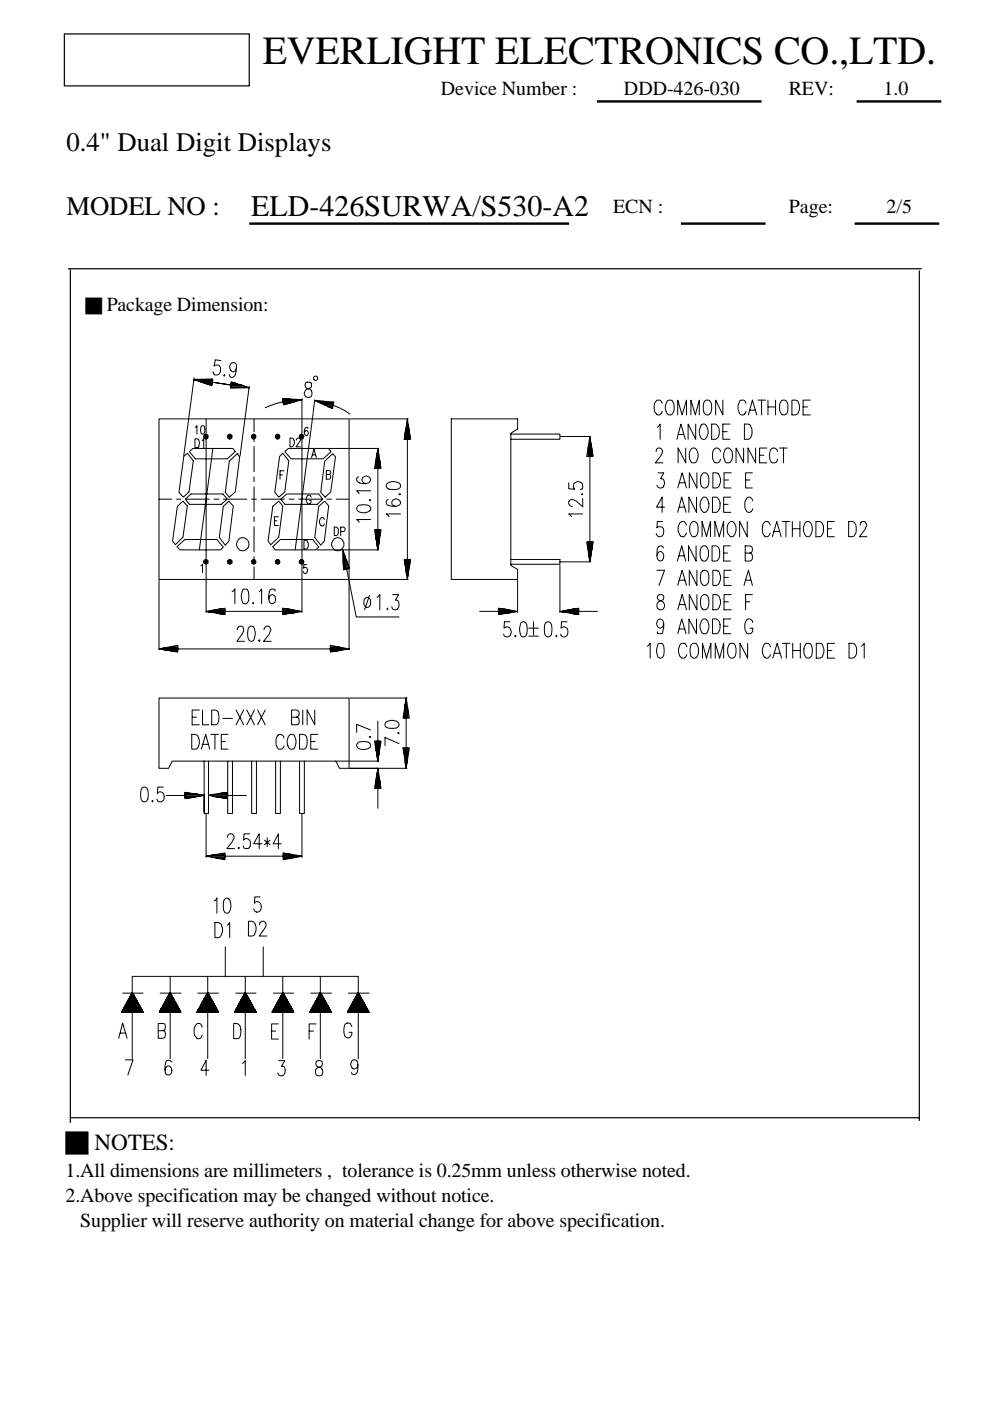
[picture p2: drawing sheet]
<svg xmlns="http://www.w3.org/2000/svg" width="210mm" height="297mm" viewBox="0 0 210 297" stroke-linecap="round" stroke-linejoin="round" font-family="sans-serif">
<path d="M13.6 7.2h39.2v11h-39.2zM14.5 57h180.8M14.9 57.2v180.8M194.9 57.4v180.2M14.9 237h180" fill="none" stroke="#000" stroke-width=".25"/>
<path d="M126.6 21.5h34.9M181.6 21.5h18M52.8 47.4h67.9M144.4 47.4h17.9M181.2 47.4h18" fill="none" stroke="#000" stroke-width=".51"/>
<path d="M18.3 69h172.4v166.4h-172.4z" fill="#fff"/>
<path d="M18.5 69.2h171.9v165.9h-171.9z" fill="#fff" stroke="#fff" stroke-width=".21"/>
<g fill="none" stroke="#000" stroke-width=".21">
<path d="M46.8 76.5l-1.2-.2-.2 1.3a.79 .79 0 0 1 1.4 .4v.7a.81 .81 0 0 1-.8 .8 .81 .81 0 0 1-.9-.7M47.4 79.6l.2-.2 .1 .3-.2 .1zM50.1 78l-.1 .5-.6 .3a1 1 0 0 1-.7-1.1 1 1 0 0 1 .9-.8l.4 .1a3.2 3.2 0 0 1-.5 2.9l-.5 .1-.4-.6M33.7 88.8h40.3v34.1h-40.3zM39 96.8l.7-.7 1.3 1.6-.9 6.6-1.2 1.1-1-1zM40.1 95.8l.8-.7h8.5l.5 .7-1.7 1.5h-6.8zM41.1 80.4l4-.1-.2 1.5zM41.2 80.1l-2.2 16.5M41.3 93h.5a1.19 1.19 0 0 1 0 1.9h-.5zM41.4 90.6l.4-.3v1.7M42.7 90.3h.3a1.05 1.05 0 0 1 .4 1.4l-.1 .2-.4 .1a1.05 1.05 0 0 1-.3-1.4zM42.9 93.4l.3-.4v1.9"/>
<path d="M43.4 92.2l.2 .3-.4-.1M43.4 92.1l.6 .9M43.7 88.8v34.1M43.9 92.1l-.2 1-.1-.6-.4 .3M44 92.2l-.3 .3 .4-.1M44.1 92.5h-.4l-.1-.5v.5h-.4v.1l.4-.1-.2 .5M44.1 92.8l-.5-.3-.2 .5M44.1 92.6l-.4-.1 .2 .5M44.9 81l4 .6v.3h3l.5 .2h-3.5M45.1 80.5h-4l.5 .2h3.5v.2h-2.9l.5 .1h2.4l-.1 .2h-1.8l.6 .2h1.2v.1h-.7M45.1 95.1l-2.8 21.5M45.6 81.1l3.9 .6"/>
<path d="M48.3 92.6l.4-.1-.3 .5M48.3 92.8l.4-.3-.2 .5M48.4 92.2l.3 .3h-.4M48.5 92.1l.2 .4-.4-.1M48.6 92l.1 .5 .1-.5M48.6 93.1l.1-.6 .1 .6M48.6 97.8l1.7-1.6 .5 .7-.9 7.4-1.3 1.1-.8-1zM49 92.1l-.3 .4 .5-.1M49 81.2l1.3 .2h-1.3v.1h1.9l.5 .2h-2.5M49 92.2l-.3 .3h.5M49 80.9l3.8 1.3-3.9 .1zM49.2 92.8l-.5-.3 .3 .5"/>
<path d="M49.2 92.6l-.5-.1 .3 .5M52.8 81.9l-1.9 14.8M53.4 92.5h.4l-.4 .1M53.4 92.8l.4-.3-.4 .5M53.4 92.2l.4 .3M53.6 93l.2-.5 .1 .6M53.6 92.1l.2 .4M53.7 92l.1 .5 .2-.4M53.8 92.5l-.1 .6M53.8 92.5l.2 .5M53.9 92l-.1 .5-.4-.1M53.9 88.8v2.7"/>
<path d="M53.9 92.5v1.1M53.9 94.7v5.3M54.1 92.2l-.3 .3 .4-.1M54.2 92.8l-.4-.3 .3 .5M54.3 92.5h-.5l.5 .1M58.3 92.5h.6l-.6 .1M58.4 92.8l.5-.3-.4 .5M58.5 92.2l.4 .3-.5-.1M58.8 93.1l.1-.6v.6M58.8 92l.1 .5 .2-.4M58.9 92v.5l-.3-.4M59.2 93l-.3-.5 .2 .5"/>
<path d="M59.2 92.2l-.3 .3 .4-.1M59.3 92.8l-.4-.3-.3 .5M59.3 96.8l.7-.7 1.2 1.6-.8 6.6-1.3 1.1-.8-1zM59.4 92.5h-.5l.5 .1M60 85.2l-2.6 .7-1.2 .5M60.2 99.8h-.8v1.8M60.4 95.8l.7-.7h8.5l.6 .7-1.7 1.5h-6.8zM61.5 92.9h.4a.99 .99 0 0 1 .5 1.1 .99 .99 0 0 1-.9 .7zM61.5 84.6h-1.5v.2h4l-3.9 1.1-.1-1.4 4 .3M62.8 93.3l.3-.4h.3a.54 .54 0 0 1 0 .9l-.6 .9h.9M63.3 84.9h-3.3v.2h2.8l-.6 .2h-2.2v.1h1.6l-1.6 .2M63.4 92.6l.5-.1-.4 .3"/>
<path d="M63.6 93l.3-.5-.2 .5M63.6 92.2l.3 .3h-.5M63.7 92.1l.2 .4-.4-.1M63.9 93.1v-.6l.1 .6M63.9 92v.5l.1-.5M64 84.5v3M64 87.6v35.3M64.2 92.1l-.3 .4 .5-.1M64.3 92.2l-.4 .3h.5M64.4 92.8l-.5-.3 .3 .5M64.4 92.6l-.5-.1 .4 .5M64.6 91.5l.2-.1a.48 .48 0 0 1 .6 .4 .48 .48 0 0 1-.6 .5l-.3-.5z"/>
<path d="M64.8 81.2a.92 .92 0 0 0 0 1 .92 .92 0 0 0 1 .3 .92 .92 0 0 1 .3 1.3 .92 .92 0 0 1-1.3 .3 .96 .96 0 0 1 .5-1.6l.4-.2a.72 .72 0 0 0-.1-1.3zM65.3 90.8v-.1l-.3-.1a.99 .99 0 0 0-.5 1.2M66.1 97l.5-1.8 .5 1.8M66.2 96.4h.7M66.4 87.6l-3.8 29M66.5 80l.2-.2h.5l.1 .6-.4 .3-.2-.1-.2-.2zM66.7 84.9l4.1 .4-.3 1.3zM66.7 84.8l-.3 2.7M68.7 85.1h-1.6l.4 .2h3.3M68.8 97.8l1.7-1.6 .6 .7-1 7.4-1.2 1.1-.9-1zM69.2 99.7h.6l.2 .2 .1 .3-.3 .4 .3 .3a.52 .52 0 0 1-.3 .7h-.6zM69.8 95.1h10.5"/>
<path d="M70.6 85.9l2.5 1.1 1.1 .8M70.7 85.4h-2.9l.5 .2h2.4l-.1 .2h-2l.4 .1h1.6l-.1 .3h-1.1l.4 .2h.7v.1h-.3M74.2 88.8h12.3M80.1 95.1l.7 4.2h-1.4zM80.1 95.1v4.2h-.2v-3.2l-.1 1.1v2.1h-.2v-1.1M80.1 99.3v17.3l-.2-1v-3.2h-.1v2.1l-.2-2.1M80.3 96.1v3.2h.1v-2.1l.2 2.1M86.2 89.8v3.3h-.2v-2.3l-.1 2.3M86.4 88.8l.7 4.3h-1.4zM86.4 89v4.1h.1v-3.1l.2 1.1v2h.2v-1M86.4 93.1v25.5h-.2v3.2l-.2-1v-2.2h-.1v1.1M95.7 88.8h14v2.1l-1.4 1v28l1.4 .8v2.2h-14z"/>
<path d="M108.3 92h10.4v1.1h-10.4M118.9 92.5h6.3M125 93.2v3.6h-.2v-2.6l-.2 2.6M125.1 92.5l.6 4.3h-1.3zM125.1 96.8l.1 18.1h-.2v3.5l-.2-1v-2.5h-.2v1.4M125.2 93v3.8h.1v-2.7l.2 2.7h.2v-.6M139.1 95.8a.63 .63 0 0 1 .4-.8 .74 .74 0 0 1 .9 .3 .74 .74 0 0 1-.1 .9l-1.3 1.9h1.6M139.4 90.6l.6-.7v3.2M140.4 85.5l-.5-.7a.99 .99 0 0 0-1.2 1.2 1.85 1.85 0 0 0 .7 2h.5l.4-.5 .1-.3M141.6 84.9a.85 .85 0 0 1 1.2 .6 2.06 2.06 0 0 1-.5 2.5 .88 .88 0 0 1-1.1-.8 2.13 2.13 0 0 1 .4-2.3zM143.5 93.1l.9-3.2 .9 3.2M143.7 88v-3.2l.9 3.2 1-3.2v3.2"/>
<path d="M143.8 92.1h1.2M145.4 95v3.1l-1.6-3.1v3.1M146.5 88v-3.2l.9 3.2 .9-3.2v3.2M146.6 95.2l.2-.2a1.14 1.14 0 0 1 1.2 1.2v.7a1.14 1.14 0 0 1-1.2 1.2 1.99 1.99 0 0 1-.6-2.3zM147.5 89.9v3.2l-1.6-3.2v3.2M148.7 90.1l.2-.2a.87 .87 0 0 1 1.1 .9 1.97 1.97 0 0 1-.5 2.3h-.6a2.26 2.26 0 0 1-.2-3zM149.5 84.9a.85 .85 0 0 1 1.3 .6 2.06 2.06 0 0 1-.6 2.5 1.01 1.01 0 0 1-1.1-1.2 2.18 2.18 0 0 1 .4-1.9zM150.9 89.9h.8a2.03 2.03 0 0 1 0 3.2h-.8zM152.8 95.8a.8 .8 0 0 0-.9-.8 .8 .8 0 0 0-.8 .8 2.72 2.72 0 0 0 .4 2.2 .84 .84 0 0 0 1.3-.6M153.3 84.8v3.2l-1.6-3.2v3.2M153.3 91.5h.9M153.9 95.2l.2-.2a1.14 1.14 0 0 1 1.2 1.2 1.85 1.85 0 0 1-.7 1.9h-.5a1.77 1.77 0 0 1-.7-1.9z"/>
<path d="M154.8 89.9h-1.5v3.2h1.5M157.7 95v3.1l-1.6-3.1v3.1M157.8 89.9h.9a2.04 2.04 0 0 1 .7 2.5l-.4 .6-.3 .1h-.9zM158.2 85.5l-.4-.6-.6-.1a1.79 1.79 0 0 0-.6 2.4l.3 .6 .3 .2a.88 .88 0 0 0 1-.8M158.7 88l.8-3.2 1 3.2M159 87h1.1M160.2 95v3.1l-1.6-3.1v3.1M160.7 84.8h1.6M161.1 96.5h.9M161.5 84.8v3.2M162.6 95h-1.5v3.1h1.5M162.8 84.8v3.2"/>
<path d="M162.8 86.3h1.6M164.4 84.8v3.2M164.9 95.8a.8 .8 0 0 0-.8-.8 .8 .8 0 0 0-.8 .8l-.1 .4a1.85 1.85 0 0 0 .6 1.9 .76 .76 0 0 0 1.1-.7M165.3 95h1.6M165.7 84.9a.94 .94 0 0 1 1.1 .1 .94 .94 0 0 1 .3 1 1.85 1.85 0 0 1-.7 2 1.01 1.01 0 0 1-1.1-1.2 2.18 2.18 0 0 1 .4-1.9zM166.1 95v3.1M167.9 84.8h.8a1.57 1.57 0 0 1 .6 2.4l-.3 .6-.3 .2h-.8zM170.3 86.3h.9M171.8 84.8h-1.5v3.2h1.5M33.7 105.8h2.7M37.4 105.8h1M37.5 115.9l1.7-1.5h6.8l1.3 1.6-.5 .6h-8.7z"/>
<path d="M37.6 107.4l1.2-1.1 .9 1-.9 6.6-1.6 1.6-.6-.8zM39.3 105.8l1.2-1.1h6.8l.9 1.1-1.3 1.1h-6.8zM39.4 105.8h5M42.6 120l.3-.4v1.8M43.2 119.4l.4-.3-.2 .4M43.4 118.8l.2 .3-.4-.2M43.4 118.6l.2 .5-.2 .4M43.9 118.6l-.2 .5 .4 .3M44 118.8l-.3 .3 .4-.2M44 119.5l-.3-.4 .2 .4M44.1 119l-.4 .1v-.5l-.1 .5-.4-.1v.2l.4-.1v.5l.1-.5 .4 .1M45.4 105.8h1"/>
<path d="M47.3 107.4l1.2-1.1 1 1-1 7.4-.7 .9-1.3-1.6zM47.3 105.8h5M48.3 118.9l.4 .2 .1-.5h-.2l.1 .5-.4-.1v.2l.4-.1 .1 .5M48.3 119.4l.4-.3-.2 .4M48.4 119.5l.3-.4-.1 .5M48.5 118.6l.2 .5-.3-.3M49 118.6l-.3 .5 .5-.1v.2l-.5-.1 .5 .3M49 118.8l-.3 .3 .5-.2M49 119.5l-.3-.4 .3 .4M53.4 119l.4 .1-.4 .1M53.4 119.4l.4-.3-.2 .4M53.4 105.8h1"/>
<path d="M53.4 119.5l.4-.4 .3 .4M53.4 118.8l.4 .3 .4-.2M53.6 118.6l.2 .5-.4-.2M53.7 119.6l.1-.5 .1 .5M53.7 118.6l.1 .5 .1-.5M53.9 101.1v1M53.9 103.2v5.3M53.9 109.6v1M53.9 111.7v5.3M53.9 118v1.1M54 118.6l-.2 .5 .2 .4M54.1 118.8l-.3 .3 .5-.1v.2l-.5-.1 .4 .3"/>
<path d="M55.4 105.8h4.9M57.8 107.4l1.3-1.1 .9 1-.9 6.6-1.7 1.6-.6-.8zM57.8 115.9l1.7-1.5h6.8l1.3 1.6-.6 .6h-8.7zM58.2 110.4h.5M58.3 119l.6 .1-.6 .1M58.4 119.4l.5-.3-.4 .4M58.5 118.8l.4 .3-.5-.2M58.6 119.5l.3-.4v.5M58.6 118.6l.3 .5v-.5M58.8 118.6l.1 .5 .2-.5M59 109.6h-.8v1.8h.8M59.2 118.8l-.3 .3 .4-.2"/>
<path d="M59.3 119.4l-.4-.3-.1 .5M59.4 119.2l-.5-.1 .2 .4M59.4 119l-.5 .1 .3 .4M59.4 100.7h.5M59.5 105.8l1.3-1.1h6.8l.8 1.1-1.2 1.1h-6.8zM61.3 105.8h1M63.3 105.8h5M63.5 118.9l.4 .2-.5-.1v.2l.5-.1-.3 .4M63.5 119.4l.4-.3-.2 .4M63.7 118.6l.2 .5-.3-.3M63.9 119.6v-.5l.1 .5M63.9 118.6v.5l.1-.5"/>
<path d="M64.2 118.6l-.3 .5 .5-.2M64.3 118.8l-.4 .3 .5-.1M64.4 119.4l-.5-.3 .3 .4M64.4 114.6h.5a1.09 1.09 0 0 1 0 1.8h-.5zM64.4 119.2l-.5-.1 .4 .4M65 119.7h-.6v.8a.6 .6 0 0 1 .9 .3 .6 .6 0 0 1-.7 .8l-.3-.4M66 105.4l-.2-.3-.4-.1a1.19 1.19 0 0 0 0 1.8h.4l.2-.4v-.3h-.4M67.2 116.6h13.1M67.6 107.4l1.2-1.1 .9 1-.9 7.4-.8 .9-1.3-1.6zM68.8 110.2l-.4-.5a.91 .91 0 0 0-.7 .9 .91 .91 0 0 0 .7 .9l.4-.4M69.2 100.6h.6M69.3 105.8h1"/>
<path d="M70.8 114.3a1.37 1.37 0 0 1 2 .4 1.37 1.37 0 0 1-.6 2 1.39 1.39 0 0 1-1.7-.7 1.39 1.39 0 0 1 .3-1.7zM70.9 111.8h.6l.2 .4v.9l-.4 .4h-.4zM71.3 105.8h2.7M72.2 112.7h.6l.3-.2 .1-.4-.2-.3h-.8v1.7M72.7 116.5l1.4 4-1.3 .3zM72.7 119.6v-2.8l.2 .5v3.5l.2-.1v-2.9l.2 .4v2.5l.1-.1v-1.9l.2 .4v1.5h.2v-1.1l.1 1.1M75.8 107.4a2.65 2.65 0 0 1 2.6 0l.2 .5a1.8 1.8 0 0 1-3 0zM76 101.1l-.2 .1a.74 .74 0 0 0 .3 1.2 2.1 2.1 0 0 0 2.3-.3 .88 .88 0 0 0-.4-1.1 .88 .88 0 0 0-1.1 .3l-.2 .4a1.01 1.01 0 0 0 .9 .8M78.3 106h.3l-.2 .2zM78.6 110.2h-3l.5 .5M78.6 104.1h-3l.5 .5M79.4 112.4h1.4l-.7 4.2z"/>
<path d="M80.1 112.4h.2v3.2l.1-1.1v-2.1h.2v1.1M82.1 102.5a2.32 2.32 0 0 1 2.7 0l.1 .6a1.45 1.45 0 0 1-1.7 .7l-.7-.1-.4-.2-.2-.4zM82.3 105.9l-.2 .1-.2 .3 .2 .7a2.79 2.79 0 0 0 2.7 0l.1-.4a.92 .92 0 0 0-1.1-.8 .92 .92 0 0 0-.6 1.2l.7 .4M84.6 104.8l.2-.2 .1 .2zM84.9 109h-3l.6 .6M85.7 118.6h1.4l-.7 4.3zM86.4 118.6v4.1l.1-1v-3.1h.2v2l.2-2M108.3 118.6h10.4v1h-10.4M118.7 119.9v10M118.7 119.1h6.5M120.6 102.4v1.2l1.2 .1a.97 .97 0 0 1 .1-1.3 .97 .97 0 0 1 1.3 0 .97 .97 0 0 1 .1 1.3l-.3 .1M123.3 104.8l.2-.2v.2z"/>
<path d="M123.5 109h-2.9l.6 .6M123.5 105.7v1.7l-1.3-1.1a1 1 0 0 0-1.6 0v.5l.1 .3 .6 .3M124.4 114.9h1.3l-.6 4.2zM125.2 114.9v3.8l.1-1.1v-2.7h.2v1.7l.2-1.7M139.5 100.2h1.2l-.6 1.3h.3a1.05 1.05 0 0 1 .5 1.2 1.05 1.05 0 0 1-1.1 .8l-.5-.6M140.5 110.6h-1.1l-.1 1.3a.87 .87 0 0 1 1.1-.1 .87 .87 0 0 1 .3 1.1 .85 .85 0 0 1-.4 .8 .85 .85 0 0 1-.9-.1l-.3-.5M140.6 116.2v-.3l-.4-.2-.6 .2a3.1 3.1 0 0 0 0 2.9l.4 .2a1.06 1.06 0 0 0 .7-1.1 1.06 1.06 0 0 0-.7-1l-.6 .5-.1 .5M140.9 107.5h-1.7l1.2-2.1v3.2M143.6 119l.9-3.3 .9 3.3M143.7 103.5l.9-3.3 1 3.3M143.7 108.6l.8-3.2 1 3.2M143.9 117.9h1.2"/>
<path d="M144 102.4h1.2M144 107.5h1.1M145.6 111.3a.8 .8 0 0 0-.8-.8 .8 .8 0 0 0-.9 .8 2 2 0 0 0 .6 2.5 .88 .88 0 0 0 1.1-.8M146.7 110.7a.92 .92 0 0 1 1 .1 .92 .92 0 0 1 .3 1 1.91 1.91 0 0 1-.7 2 .88 .88 0 0 1-1-.8 2.6 2.6 0 0 1 .4-2.3zM147.6 115.7v3.3l-1.6-3.3v3.3M147.7 105.4v3.2l-1.6-3.2v3.2M147.8 100.2v3.3l-1.7-3.3v3.3M148.9 115.9l.2-.2a1.01 1.01 0 0 1 1.1 1.2 1.91 1.91 0 0 1-.7 2.1 1.01 1.01 0 0 1-1.1-1.2 2.18 2.18 0 0 1 .5-1.9zM148.9 113.8v-3.2l.9 3.2 .8-3.2v3.2M148.9 100.4l.3-.2a1.03 1.03 0 0 1 1.1 1.3 1.85 1.85 0 0 1-.7 2 1.01 1.01 0 0 1-1.1-1.2 2.18 2.18 0 0 1 .4-1.9zM149.1 105.4h.5a2.19 2.19 0 0 1 0 3.2h-.5a2.19 2.19 0 0 1 0-3.2zM151 115.7h.8a1.99 1.99 0 0 1 .6 2.7l-.6 .6h-.8z"/>
<path d="M151.1 105.4h.8a2.03 2.03 0 0 1 0 3.2h-.8zM151.1 100.2h.8a1.89 1.89 0 0 1 0 3.3h-.8zM151.6 113.8v-3.2l.9 3.2 .9-3.2v3.2M153.4 106.9h1M153.4 117.3h.9M153.5 101.8h.9M154.7 110.7l.2-.1a1.14 1.14 0 0 1 1.2 1.2 2.12 2.12 0 0 1-.7 2 1.11 1.11 0 0 1-1.2-1.3 1.77 1.77 0 0 1 .5-1.8zM154.9 115.7h-1.5v3.3h1.5M155 105.4h-1.6v3.2h1.6M155 100.2h-1.5v3.3h1.5M158 115.7h1a.82 .82 0 0 1 .5 .8 .82 .82 0 0 1-.5 .8l.4 .2 .1 .4-.1 .9-.4 .2h-1zM158 117.3h1"/>
<path d="M158.1 101.8h.9M158.4 110.6v3.2l-1.6-3.2v3.2M159.5 100.2h-1.4v3.3h1.4M159.6 106.2a.81 .81 0 0 0-1.3-.6 2.31 2.31 0 0 0 .3 3 .88 .88 0 0 0 1-.7M163.3 111.3a.8 .8 0 0 0-.8-.8 .8 .8 0 0 0-.8 .8l-.1 .5a1.91 1.91 0 0 0 .7 2 .88 .88 0 0 0 1-.8M163.8 113.8l.9-3.2 .9 3.2M164.1 112.7h1.2M165.9 110.6h1.5M166.6 110.6v3.2M168 110.6v3.2M168 112.1h1.6M169.6 110.6v3.2"/>
<path d="M171 110.6a1.14 1.14 0 0 1 1.2 1.2 2.12 2.12 0 0 1-.7 2h-.5a2.19 2.19 0 0 1 0-3.2zM173 110.6h.8a1.9 1.9 0 0 1 .5 2.7l-.1 .3-.4 .2h-.8zM175.4 112.1h.9M176.9 110.6h-1.5v3.2h1.5M179.9 110.6h.9a1.9 1.9 0 0 1 .5 2.7l-.2 .3-.3 .2h-.9zM182.4 111.3l.2-.6 .2-.1h.5l.2 .1a.7 .7 0 0 1 .1 1.1l-.2 .5-1.2 1.5h1.6M33.7 137.6l4-.8v1.5zM33.7 123v14.8M36.2 137.2h1.5v.1h-2.5l-1 .2h3.5M43.7 123v6.9M46.4 129.1h1.3v.3h-2.3l-1 .1h3.3v.2M49.2 125.5l.6-.6v3.1"/>
<path d="M50.3 133.5a.69 .69 0 0 1 .5-.7 .69 .69 0 0 1 .8 .3 1.3 1.3 0 0 1-.3 1.4l-1.1 1.5h1.6M51.5 125h.9a3.2 3.2 0 0 1 0 2.8l-.6 .2a1.77 1.77 0 0 1-.6-1.8zM52.8 132.9l.6-.1a1.82 1.82 0 0 1 .7 1.8l-.3 1.2-.6 .2a1.64 1.64 0 0 1-.7-1.9l.1-.8zM53.7 127.8v.2zM53.9 120.1v2.8M55 125.5l.5-.6v3.1M55 135.6l.1 .2-.1 .2zM56 133.5a.73 .73 0 0 1 .9-.7 .73 .73 0 0 1 .3 1.1l-.1 .6-1.2 1.5h1.6M58.3 125.3v-.3h-1a4.2 4.2 0 0 0-.2 2.6l.6 .4a1 1 0 0 0 .7-1 1 1 0 0 0-.7-.9l-.6 .4-.1 .5M60 128.9l4 .7-4 .7zM60 129.1h1.3l1 .3h-2.3v.1h3.3M60 129.6l-16 .1 1.1 .2h2.6v.1h-1.7l1.7 .3-4-.7 4-.7v1.4"/>
<path d="M63.7 129.7h-3.7v.2h2.7l-1 .1h-1.7v.2h.7M64 123v6.9M70 136.8l4 .8-4 .7zM70 137.6l-32.3-.1v.2h-3.5l1 .1h2.5v.2h-1.5M70 137.2l2.5 .1h-2.5v.2h3.5M73.5 120.6l2 10.2h9.1M73.5 137.7h-3.5v.1h2.5l-2.5 .2M74 123v14.8M74.2 122.9h12.3M77.2 127.1l.5-.4a.91 .91 0 0 1 .9 1.1 .86 .86 0 0 1-.9 1 1.52 1.52 0 0 1-.5-1.7zM78.3 126.2l-1 3.1M79.9 126.7l.6-.6v3.2"/>
<path d="M82.1 128.9v.4zM83.2 126.1h1.3l-.7 1.2h.4a1.14 1.14 0 0 1 .4 1.2 1.14 1.14 0 0 1-1 .8l-.4-.2-.1-.5M101.7 129.6h4M105.7 129.1h1.3l1 .3h-2.3v.1h3.3M105.7 128.9l4 .7-4 .7zM108.1 131.8h-1.2v1.4a.83 .83 0 0 1 1.3 .1 1.01 1.01 0 0 1 0 1.3 1.01 1.01 0 0 1-1.3 .3l-.1-.4M109.2 134.7l.2 .2-.2 .1zM109.4 129.7h-3.7v.2h2.7l-2.7 .1v.2h.7M109.7 123v6.9M110.5 132l.6-.2a1.5 1.5 0 0 1 .7 1.9l-.1 .8-.3 .4-.6 .1a1.82 1.82 0 0 1-.6-1.8zM112.1 133.2h2M112.1 134.9h2"/>
<path d="M113.1 131.8v2.8M115.8 132l.5-.2a1.5 1.5 0 0 1 .7 1.9l-.1 .8-.2 .4-.6 .1a1.5 1.5 0 0 1-.7-1.8l.1-.8zM118 134.7v.3zM120.2 131.8h-1.1l-.1 1.4a.83 .83 0 0 1 1.3 .1 1.33 1.33 0 0 1-.6 1.7l-.6-.1-.2-.4M121.3 129.1h1.4v.3h-2.3l-1 .1h3.3v.2l4-.1M122.7 129.7h-3.7l1 .2h2.7v.1h-1.7l1.7 .3-4-.7 4-.7v1.4M137.3 137l.6-.6v3.1M139.3 120.9h1.6l-1.2 3.2M139.5 126.2a.63 .63 0 0 0 .2 1.1 1.09 1.09 0 0 1 1.1 .7 1.09 1.09 0 0 1-.5 1.3 .95 .95 0 0 1-1-.8 .95 .95 0 0 1 .7-1.1l.4-.1a.64 .64 0 0 0 .3-.7 .64 .64 0 0 0-.4-.5h-.5zM139.5 136.5h1a3.2 3.2 0 0 1 0 2.9l-.6 .1a1.77 1.77 0 0 1-.7-1.7zM140.7 132.2l-.1-.5-.5-.5a.98 .98 0 0 0-.9 1 .98 .98 0 0 0 .9 1l.3-.2 .3-.8v.8l-.3 1.3h-.9l-.1-.4M143.7 124.1l.9-3.2 1 3.2"/>
<path d="M143.7 134.4l.8-3.2 1 3.2M143.7 129.3l.9-3.2 1 3.2M144 123h1.2M144 128.2h1.2M144 133.3h1.1M145.6 137.2l-.3-.7-.8-.1a2.08 2.08 0 0 0 0 3.1 .9 .9 0 0 0 1.1-.7M146.7 136.5l.7-.1a1.99 1.99 0 0 1 .6 2.4 .8 .8 0 0 1-.8 .8 .8 .8 0 0 1-.8-.8l-.1-.5a2.5 2.5 0 0 1 .4-1.8zM147.7 131.2v3.2l-1.6-3.2v3.2M147.8 120.9v3.2l-1.7-3.2v3.2M147.8 126.1v3.2l-1.7-3.2v3.2M148.7 121.3a.8 .8 0 0 1 .9-.4 .8 .8 0 0 1 .6 .8l.1 .4a1.91 1.91 0 0 1-.7 2 1.03 1.03 0 0 1-1.1-1.2zM148.7 126.5a.8 .8 0 0 1 .9-.4 .8 .8 0 0 1 .6 .7l.1 .5a1.91 1.91 0 0 1-.7 2 1.03 1.03 0 0 1-1.1-1.3z"/>
<path d="M148.9 139.5v-3.1l.9 3.1 .9-3.1v3.1M149.1 131.2a.88 .88 0 0 1 1 .8 2.19 2.19 0 0 1-.5 2.4h-.5a2.08 2.08 0 0 1 0-3.2zM151.1 131.2h.8a1.93 1.93 0 0 1 0 3.2h-.8zM151.1 126.1h.8a1.89 1.89 0 0 1 0 3.2h-.8zM151.1 120.9h.8a1.89 1.89 0 0 1 0 3.2h-.8zM151.7 139.5v-3.1l.9 3.1 .8-3.1v3.1M153.4 132.8h1M153.5 122.4h.9M153.5 127.6h.9M154.7 136.5a.84 .84 0 0 1 1.3 .7l.1 .4a1.85 1.85 0 0 1-.7 1.9 1.01 1.01 0 0 1-1.1-1.2l.1-1.1zM155 131.2h-1.6v3.2h1.6M155 126.1h-1.5v3.2h1.5"/>
<path d="M155 120.9h-1.5v3.2h1.5M157.7 124.1l1-3.2 .8 3.2M158.1 123h1.1M158.1 127.6h.9M158.5 136.4v3.1l-1.6-3.1v3.1M159.5 126.1h-1.4v3.2M159.6 132a.8 .8 0 0 0-.8-.8 .8 .8 0 0 0-.8 .8 2.72 2.72 0 0 0 .3 2.3 .88 .88 0 0 0 1.1-.1 .88 .88 0 0 0 .2-1h-.6M163.3 137.2l-.3-.7-.7-.1a2.08 2.08 0 0 0 0 3.1h.5l.5-.4v-.3M163.8 139.5l1-3.1 .9 3.1M164.2 138.5h1.1M165.9 136.4h1.6M166.7 136.4v3.1"/>
<path d="M168.1 136.4v3.1M168.1 137.9h1.6M169.7 136.4v3.1M170.9 136.5a.84 .84 0 0 1 1.2 .7l.1 .4a1.85 1.85 0 0 1-.7 1.9 1.01 1.01 0 0 1-1.1-1.2l.1-1.1zM173.1 136.4l1.2 .1 .1 .3a2.4 2.4 0 0 1-.1 2.6l-.5 .1h-.7zM175.4 137.9h1M177 136.4h-1.6v3.1h1.6M180 136.4h.9a1.93 1.93 0 0 1 0 3.1h-.9zM182.6 137l.6-.6v3.1M33.7 148h40.3v14.9h-2l-.8-1.5h-34.7l-.8 1.5h-2zM40.7 155.7h.7a2 2 0 0 1 .4 3l-1.1 .1zM40.7 152.1h1"/>
<path d="M42.3 150.5h-1.6v3.2h1.6M42.7 158.8l.9-3.1 .9 3.1M42.9 150.5v3.2h1.4M43 157.8h1.2M44.7 155.7h1.6M44.9 150.5h.7a1.86 1.86 0 0 1 .7 2.4l-.3 .7-1.1 .1zM45.6 155.7v3.1M46.9 157.2h.9M47.3 152.3h2M48.4 155.7h-1.5v3.1h1.5M50.1 150.5l1.6 3.2M51.7 150.5l-1.6 3.2"/>
<path d="M52.3 150.5l1.6 3.2M53.9 150.5l-1.6 3.2M54.6 150.5l1.6 3.2M56.2 150.5l-1.6 3.2M60.2 156.5a.8 .8 0 0 0-.8-.8 .8 .8 0 0 0-.8 .8 1.86 1.86 0 0 0 .6 2.3 .76 .76 0 0 0 1-.6M61.4 155.9l.3-.2a.76 .76 0 0 1 .9 .8 2.36 2.36 0 0 1-.3 2.2 .85 .85 0 0 1-1.2-.5 2.06 2.06 0 0 1 .3-2.3zM61.8 150.5h1l.5 .3a.87 .87 0 0 1-.5 1.3h.4a.9 .9 0 0 1-.4 1.6h-1zM61.8 152.1h1M63.5 155.7h.9a1.92 1.92 0 0 1 .6 2.5l-.3 .5-1.2 .1zM64.2 150.5v3.2M65.9 157.2h.9M66.7 150.5v3.2l-1.6-3.2v3.2"/>
<path d="M67.4 155.7h-1.5v3.1h1.5M74.2 148h12.1M75.8 157.6a2.65 2.65 0 0 1 2.6 0l.2 .6a1.8 1.8 0 0 1-3 0zM78.3 156.2h.3l-.2 .2zM78.6 154.8l-3-1.2v1.7M79.4 157.1h1.4l-.7 4.3zM79.6 157.1l.2 2.2v-2.2h.1v3.2l.2 1.1v-4.3h.2v3.2l.1-1v-2.2h.2v1.1M80.1 152.9v4.2M81.7 153.2a2.35 2.35 0 0 1 2.7 0 .74 .74 0 0 1-.3 1.1 3.5 3.5 0 0 1-2.4-.2zM84.4 155.3l.2 .1-.2 .1zM84.6 157.6l-3-1.2v1.7M86 148.3v3.9h-.1v-2.9l-.1 2.9h-.2v-.8"/>
<path d="M86 158.6h.2v3.4l.2-1v-2.4h.1v1.3M86.1 148l.7 4.2h-1.4zM86.1 152.2l-.1 10.4-.1-1.1v-2.9l-.1 1.9-.2-1.9h-.2h1.4l-.7 4.3-.7-4.3M86.2 148.8v3.4h.2v-2.3l.1 2.3M30.2 167l.5-.1a1.45 1.45 0 0 1 .7 1.8l-.1 .7-.2 .4-.6 .2a1.45 1.45 0 0 1-.7-1.8l.1-.7zM32.2 169.8h.2v.2zM34.6 166.9h-1.1l-.1 1.3a.86 .86 0 0 1 1.1-.2 .86 .86 0 0 1 .3 1.2 .77 .77 0 0 1-.6 .8 .77 .77 0 0 1-.9-.6M35.2 168.7h4M39.2 168l4.1 .7-4.1 .6zM40.1 168.1h-.9v.1h1.9l.9 .2h-2.8v.2h3.8M42.4 168.8h-3.2v.2h2.2l-2.2 .2M43.3 161.4v11.1h.9v-11.1"/>
<path d="M43.3 168.4v3.8M43.7 172.6v9.2M44.2 168.7l4-.7v1.3zM44.2 168.4v3.8M48.2 177.5a.73 .73 0 0 1 .9-.7 .73 .73 0 0 1 .4 1.2l-1.4 1.9h1.6M48.2 168.1l-1.8 .1h1.8v.2h-2.8l-.9 .2h3.7M48.3 161.4v11.1h1v-11.1M50.6 179.7v.2l-.1-.1zM52.3 168.7l-4.1-.1v.2h-3.1l.9 .2h2.2v.2h-1.2M52.9 176.8h-1.2v1.3a.86 .86 0 0 1 1.1-.2 .86 .86 0 0 1 .3 1.2 .83 .83 0 0 1-.5 .8 .83 .83 0 0 1-.9-.2l-.1-.4M53.4 161.4v11.1h1v-11.1M55.6 178.9h-1.8l1.2-2.1v3.1"/>
<path d="M56.1 178.1l1.1 1M56.7 177.6v1.9M57.2 178.1l-1.1 1M58.4 161.4v11.1h1.1v-11.1M59.6 178.9h-1.7l1.1-2.1v3.1M63.5 161.4v11.1h1v-11.1M64 172.6v9.2M71.4 161.4h8.9M80.1 162.9v4.2h-.2v-3.2l-.1 1.1v2.1h-.2v-1.1M80.1 162.9l.7 4.2h-1.4zM80.1 167.1v4.3M80.3 162.9h-6.1h12.1"/>
<path d="M80.3 163.9v3.2h.1v-2.1l.2 2.1M43.7 181.5l4-.7v1.5l-4-.8h16.3v.2h3l-1 .2h-2v.1h1M44.7 181.7h3v.2h-2l2 .1M45.4 191l.2-.1 .4-.5v3.2M45.6 195.6h.7a1.89 1.89 0 0 1 0 3.2h-.7zM46.8 181h.9v.2h-2l-1 .2h3v.1M47.7 190.6l.5-.2a1.66 1.66 0 0 1 .8 1.9l-.5 1.2-.5 .1a1.5 1.5 0 0 1-.7-1.8l.1-.8zM48.2 196.2l.5-.6v3.2M52.7 195.3h.7a1.98 1.98 0 0 1 .4 3.1l-1.1 .1zM55 196.1a.63 .63 0 0 1 .5-.8h.5a1 1 0 0 1 .1 1.6l-1.1 1.6h1.6M55.1 190.2h-1.1l-.1 1.3a.86 .86 0 0 1 1.2-.2 .86 .86 0 0 1 .3 1.1 .85 .85 0 0 1-.4 .9 .85 .85 0 0 1-1-.1l-.2-.5M60 181l2 .2h-2v.2h3l1 .1h-4"/>
<path d="M60 180.8l4 .7-4 .8zM25.5 219h1.1M26 210.6h4.3M28 210.7v-3.7h48v3.7M28 210.4l2.3 4.2h-4.5zM28 210.4v.2l.1-.1-.3 .4 .3-.3-.3 .4 .3-.3-.4 .5 .5-.5-.7 .7 .7-.7-.8 1.1 .9-1-1.1 1.2 1.1-1.1-1.3 1.4 1.4-1.4-1.5 1.5 1.5-1.4-1.6 1.8 1.6-1.7-1.6 1.8 1.7-1.8-1.8 1.9 1.8-1.8-2 2.1 2-2.1-2.1 2.2 2.1-2.2-2.2 2.5 2.2-2.4-2.3 2.5 2.3-2.5-2.4 2.7 2.5-2.6-2.7 2.9 2.7-2.8-2.8 3.1 2.8-3.1-2.8 3.1 2.9-3-2.9 3 2.9-3-2.8 3 2.8-2.9-2.7 2.9 2.7-2.9-2.7 2.9 2.8-2.8-2.7 2.8 2.7-2.8-2.6 2.8 2.6-2.8-2.6 2.8 2.6-2.8-2.5 2.8 2.6-2.7-2.6 2.7 2.6-2.7-2.6 2.7 2.6-2.7-2.5 2.7 2.5-2.6-2.4 2.6 2.5-2.6-2.5 2.6 2.5-2.5-2.4 2.5 2.4-2.5-2.3 2.5 2.3-2.4-2.3 2.4 2.4-2.4-2.3 2.4 2.3-2.4-2.2 2.4 2.2-2.3-2.2 2.3 2.2-2.3-2.2 2.3 2.2-2.3-2.1 2.3 2.1-2.3-2.1 2.3 2.1-2.2-2 2.2 2-2.2-1.9 2.2 2-2.1-2 2.1 2-2.1-1.9 2.1 1.9-2.1-1.8 2.1 1.8-2-1.8 2 1.9-2-1.9 2 1.9-1.9-1.8 1.9 1.8-1.9-1.8 1.9 1.8-1.8-1.7 1.8 1.8-1.8-1.7 1.8 1.7-1.7-1.7 1.7 1.7-1.7-1.6 1.7 1.6-1.7-1.5 1.7 1.6-1.7-1.6 1.7 1.6-1.7-1.5 1.7 1.5-1.6-1.5 1.6 1.5-1.6-1.5 1.6 1.5-1.5-1.4 1.5 1.5-1.5-1.4 1.5 1.4-1.4-1.4 1.4 1.4-1.4-1.3 1.4 1.3-1.3-1.2 1.3 1.2-1.3-1.2 1.3 1.2-1.3-1.1 1.3 1.1-1.2-1.1 1.2 1.1-1.2-1.1 1.2 1.2-1.2-1.1 1.2 1.1-1.2-1 1.2 1-1.1-1 1.1 1-1.1-.9 1.1 1-1-.9 1 .9-1-.9 1 .9-1-.8 1 .8-.9-.7 .9 .8-.9-.8 .9 .8-.8-.8 .8 .8-.8-.7 .8 .7-.7-.7 .7 .8-.7-.7 .7 .7-.6-.6 .6 .6-.6-.6 .6 .6-.6-.5 .6 .6-.6-.6 .6 .6-.6-.5 .6 .5-.5-.5 .5 .5-.5-.4 .5 .5-.4-.5 .4 .5-.4-.4 .4 .4-.3-.3 .3 .3-.3-.3 .3 .3-.2-.2 .2 .2-.2-.1 .2 .1-.2-.1 .2 .1-.1v.1l.1-.1v.1M28 214.7v9.8M33.5 217h1.1a.73 .73 0 0 1 .4 1.2l-.4 .3 .4 .3v1.1l-.4 .2h-1.1zM33.5 218.5h1.1M33.8 214.6l2.9-3-2.8 3 2.8-3-2.8 3 2.9-2.9-2.8 2.9 2.8-2.9-2.7 2.9 2.7-2.8-2.7 2.8 2.7-2.8-2.7 2.8 2.7-2.8-2.6 2.8 2.6-2.8-2.6 2.8 2.6-2.7-2.5 2.7 2.5-2.7-2.4 2.7 2.5-2.7-2.5 2.7 2.5-2.6-2.4 2.6 2.4-2.6-2.3 2.6 2.3-2.5-2.3 2.5 2.3-2.5-2.3 2.5 2.4-2.4-2.3 2.4 2.3-2.4-2.3 2.4 2.3-2.4-2.2 2.4 2.2-2.3-2.1 2.3 2.2-2.3-2.2 2.3 2.2-2.3-2.1 2.3 2.1-2.3-2 2.3 2-2.2-2 2.2 2.1-2.2-2 2.2 2-2.1-2 2.1 2-2.1-2 2.1 2-2.1-1.9 2.1 2-2-1.9 2 1.9-2-1.9 2 1.9-1.9-1.8 1.9 1.8-1.9-1.7 1.9 1.8-1.8-1.8 1.8 1.8-1.8-1.7 1.8 1.7-1.7-1.7 1.7 1.7-1.7-1.7 1.7 1.7-1.7-1.6 1.7 1.6-1.7-1.5 1.7 1.5-1.7-1.5 1.7 1.5-1.6-1.4 1.6 1.5-1.6-1.4 1.6 1.4-1.5-1.4 1.5 1.4-1.5-1.3 1.5 1.3-1.4-1.2 1.4 1.3-1.4-1.3 1.4 1.3-1.3-1.3 1.3 1.3-1.3-1.2 1.3 1.2-1.3-1.2 1.3 1.3-1.2-1.2 1.2 1.2-1.2-1.1 1.2 1.1-1.2-1.1 1.2 1.1-1.2-1 1.2 1.1-1.1-1 1.1 1-1.1-1 1.1 1-1-1 1 1-1-.9 1 .9-1-.9 1 1-.9-.9 .9 .9-.9-.8 .9 .8-.8-.8 .8 .8-.8-.7 .8 .7-.7-.6 .7 .6-.7-.6 .7 .6-.6-.5 .6 .5-.6-.5 .6 .6-.6-.6 .6 .6-.6-.5 .6 .5-.6-.4 .6 .4-.5-.4 .5 .5-.5-.4 .5 .4-.4-.3 .4 .3-.4-.3 .4 .3-.3-.2 .3 .3-.3-.3 .3 .3-.2-.3 .2 .3-.2-.2 .2 .2-.2-.1 .2 .2-.1-.2 .1 .2-.1-.1 .1h.2M34 210.6h4.4M36.1 210.4l2.3 4.2h-4.6z"/>
<path d="M36.1 210.4l-.4 .7 .5-.4-.5 .4 .5-.4-.7 .8 .7-.8-.8 .9 .9-.9-1 1.1 1-1-1.1 1.2 1.1-1.1-1.2 1.3 1.2-1.3-1.4 1.5 1.4-1.4-1.4 1.6 1.4-1.5-1.5 1.7 1.6-1.7-1.8 1.9 1.8-1.8-1.9 2.2 2-2.2-2.2 2.4 2.2-2.3-2.4 2.6 2.5-2.6-2.5 2.7 2.5-2.6-2.7 3 2.7-2.9-2.8 3 2.9-3-2.9 3M36.1 207v3.7M36.1 214.7v9.8M36.7 211.5l-2.9 3.1zM41.9 210.6h4.4M42.9 217.8l-.3-.6-.3-.2a1.11 1.11 0 0 0-1.1 1.3 1.85 1.85 0 0 0 .6 1.9h.5l.3-.2 .3-.5M44 210.4l2.3 4.2h-4.5zM44 210.5l-.1 .2 .1-.2 .1 .1-.4 .5 .4-.4-.6 .6 .7-.6-.8 .8 .8-.8-.9 1.1 .9-1-1 1.1 1.1-1.1-1.2 1.2 1.2-1.1-1.2 1.2 1.2-1.2-1.4 1.6 1.5-1.5-1.5 1.6 1.5-1.5-1.8 1.9 1.8-1.8-1.9 2 2-2-2.1 2.2 2.1-2.2-2.2 2.4 2.2-2.3-2.3 2.5 2.3-2.5-2.5 2.7 2.5-2.6-2.7 3 2.8-2.9-2.8 2.9 2.8-2.9-2.8 3.1 2.8-3-2.8 3 2.8-3-2.8 3 2.8-3 .1 .1-2.8 2.9 2.8-2.9-2.8 2.9 2.8-2.9-2.7 2.9 2.7-2.8-2.6 2.8 2.6-2.8-2.6 2.8 2.7-2.8-2.6 2.8 2.6-2.8-2.5 2.8 2.5-2.7-2.5 2.7 2.5-2.7-2.5 2.7 2.6-2.7-2.5 2.7 2.5-2.6-2.5 2.6 2.5-2.6-2.4 2.6 2.4-2.5-2.3 2.5 2.4-2.5-2.4 2.5 2.4-2.4-2.3 2.4 2.3-2.4-2.2 2.4 2.2-2.4 .1 .1-2.3 2.3 2.3-2.3-2.2 2.3 2.2-2.3-2.2 2.3 2.2-2.3-2.2 2.3 2.2-2.3v.1l-2.1 2.2 2.1-2.2-2 2.2 2-2.2-2 2.2 2-2.1-1.9 2.1 1.9-2.1-1.8 2.1 1.9-2.1-1.9 2.1 1.9-2-1.8 2 1.8-2-1.8 2 1.8-1.9-1.8 1.9 1.9-1.9-1.8 1.9 1.8-1.8-1.7 1.8 1.7-1.8-1.7 1.8 1.7-1.7-1.6 1.7 1.7-1.7-1.6 1.7 1.6-1.7-1.6 1.7 1.6-1.7-1.5 1.7 1.5-1.7-1.4 1.7 1.5-1.6-1.5 1.6 1.5-1.6-1.5 1.6 1.5-1.5-1.4 1.5 1.4-1.5-1.4 1.5 1.5-1.4-1.4 1.4 1.4-1.4-1.3 1.4 1.3-1.3-1.3 1.3 1.3-1.3-1.2 1.3 1.2-1.3-1.1 1.3 1.1-1.2-1.1 1.2 1.1-1.2-1.1 1.2 1.1-1.2-1 1.2 1.1-1.2-1.1 1.2 1.1-1.1-1 1.1 1-1.1-.9 1.1 .9-1-.9 1 1-1-.9 1 .9-.9-.8 .9 .8-.9-.8 .9 .8-.9-.7 .9 .8-.8-.8 .8 .8-.8-.8 .8 .8-.7-.7 .7 .7-.7-.7 .7 .8-.6-.7 .6 .7-.6-.6 .6 .6-.6-.5 .6 .5-.6-.5 .6 .5-.6-.4 .6 .5-.5-.5 .5 .5-.5-.5 .5 .5-.4-.4 .4 .4-.4-.3 .4 .4-.3-.4 .3 .4-.3-.3 .3 .3-.2-.2 .2 .2-.2-.2 .2 .2-.2-.1 .2 .1-.1-.1 .1 .1-.1v.1l.1-.1M44 207v3.7M44 214.7v9.8M47.8 200.7v6.3M49.5 217h.8a2.17 2.17 0 0 1 .6 2.8l-.3 .3-1.1 .1z"/>
<path d="M49.7 214.5l2.9-3-2.9 3.1 3-3-2.9 3 2.9-3-2.9 3 2.9-2.9-2.8 2.9 2.8-2.9-2.7 2.9 2.7-2.9-2.6 2.9 2.7-2.8-2.7 2.8 2.7-2.8-2.7 2.8 2.7-2.8-2.7 2.8 2.7-2.8-2.6 2.8 2.6-2.7-2.5 2.7 2.5-2.7-2.5 2.7 2.5-2.6-2.4 2.6 2.4-2.6-2.3 2.6 2.4-2.5-2.4 2.5 2.4-2.5-2.3 2.5 2.3-2.5-2.3 2.5 2.3-2.4-2.3 2.4 2.4-2.4-2.3 2.4 2.3-2.3-2.2 2.3 2.2-2.3-2.2 2.3 2.2-2.3-2.1 2.3 2.2-2.3-2.1 2.3 2.1-2.2-2.1 2.2 2.1-2.2-2 2.2 2-2.2-1.9 2.2 2-2.1-2 2.1 2-2.1-2 2.1 2-2-1.9 2 1.9-2-1.8 2 1.9-1.9-1.9 1.9 1.9-1.9-1.8 1.9 1.8-1.8-1.7 1.8 1.7-1.8-1.7 1.8 1.8-1.7-1.7 1.7 1.7-1.7-1.7 1.7 1.7-1.7-1.7 1.7 1.7-1.7-1.6 1.7 1.6-1.7-1.5 1.7 1.5-1.6-1.5 1.6 1.5-1.6-1.4 1.6 1.4-1.5-1.3 1.5 1.3-1.5-1.3 1.5 1.4-1.4-1.3 1.4 1.3-1.4-1.2 1.4 1.2-1.4-1.2 1.4 1.2-1.3-1.2 1.3 1.3-1.3-1.2 1.3 1.2-1.2-1.2 1.2 1.2-1.2-1.1 1.2 1.1-1.2-1 1.2 1.1-1.2-1.1 1.2 1.1-1.1-1 1.1 1-1.1-1 1.1 1-1.1-.9 1.1 1-1-1 1 1-1-.9 1 .9-.9-.9 .9 .9-.9-.8 .9 .9-.8-.8 .8 .8-.8-.8 .8 .8-.8-.7 .8 .7-.7-.6 .7 .6-.6-.6 .6 .6-.6-.5 .6 .5-.6-.5 .6 .5-.6-.5 .6 .6-.6-.5 .6 .5-.5-.5 .5 .5-.5-.4 .5 .4-.4-.3 .4 .4-.4-.3 .4 .3-.4-.3 .4 .3-.3-.2 .3 .2-.3 .1 .1-.3 .2 .3-.2-.3 .2 .3-.2-.2 .2 .2-.1-.1 .1 .1-.1-.1 .1 .2-.1M50 210.6h4.3M52 210.4l2.3 4.2h-4.6zM52 210.5l-.2 .2 .3-.1-.4 .5 .4-.4-.5 .5 .6-.5-.7 .6 .7-.6-1 1.1 1.1-1-1.2 1.3 1.2-1.2-1.3 1.3 1.3-1.3-1.3 1.4 1.3-1.4v.1l-1.5 1.6 1.5-1.5-1.6 1.6 1.6-1.6-1.7 1.8 1.8-1.8-1.8 2 1.8-1.9-1.9 1.9 1.9-1.9-2 2.2 2-2.2-2.1 2.3 2.2-2.3-2.3 2.4 2.3-2.3-2.5 2.7 2.6-2.6-2.6 2.7 2.6-2.7-2.7 3 2.7-2.9-2.8 3M52 207v3.7M52 214.7v9.8M52.6 211.6l-2.9 3M55.8 200.7v6.3M57.6 218.6h.8M57.9 210.6h4.3M59 217.1h-1.4v3.2h1.4M60 210.4l2.2 4.2h-4.5z"/>
<path d="M60 210.5l-.2 .2 .2-.1-.4 .5 .4-.4-.5 .5 .6-.5-.6 .6 .6-.6-.8 1.1 .9-1-1.1 1.3 1.1-1.2-1.3 1.4 1.3-1.4 .1 .1-1.5 1.6 1.5-1.5-1.6 1.6 1.6-1.6-1.7 1.8 1.8-1.8-1.9 2 1.9-1.9-2.1 2.2 2.1-2.2-2.1 2.3 2.2-2.3-2.3 2.4 2.3-2.3-2.5 2.7 2.6-2.6-2.7 2.8 2.7-2.7-2.9 3.1 2.9-3-2.8 3 2.8-3-2.8 3 2.8-3-2.8 3 2.8-2.9-2.7 2.9 2.8-2.9-2.8 2.9 2.8-2.8-2.7 2.8 2.7-2.8-2.6 2.8 2.6-2.8-2.6 2.8 2.7-2.8-2.6 2.8 2.6-2.7-2.5 2.7 2.5-2.7-2.5 2.7 2.5-2.6-2.5 2.6 2.6-2.6-2.5 2.6 2.5-2.6-2.5 2.6 2.5-2.5-2.4 2.5 2.4-2.5-2.3 2.5 2.3-2.4-2.3 2.4 2.4-2.4-2.3 2.4 2.3-2.3-2.2 2.3 2.2-2.3-2.2 2.3 2.2-2.3-2.1 2.3 2.2-2.3-2.2 2.3 2.2-2.3-2.2 2.3 2.2-2.2-2.1 2.2 2.1-2.2-2 2.2 2-2.1-2 2.1 2-2.1-1.9 2.1 1.9-2-1.8 2 1.8-2-1.8 2 1.9-2-1.8 2 1.8-1.9-1.7 1.9 1.7-1.9-1.7 1.9 1.7-1.8-1.7 1.8 1.8-1.8-1.7 1.8 1.7-1.7-1.7 1.7 1.7-1.7-1.6 1.7 1.6-1.7-1.5 1.7 1.6-1.7-1.6 1.7 1.6-1.7-1.5 1.7 1.5-1.6-1.4 1.6 1.4-1.5-1.4 1.5 1.5-1.5-1.5 1.5 1.5-1.5-1.4 1.5 1.4-1.4-1.4 1.4 1.4-1.4-1.3 1.4 1.4-1.3-1.3 1.3 1.3-1.3-1.3 1.3 1.3-1.2-1.2 1.2 1.2-1.2-1.1 1.2 1.2-1.2-1.2 1.2 1.2-1.2-1.1 1.2 1.1-1.2-1.1 1.2 1.1-1.1-1 1.1 1-1.1-1 1.1 1-1-.9 1 .9-1-.8 1 .8-.9-.8 .9 .8-.9-.7 .9 .8-.9-.8 .9 .8-.8-.7 .8 .7-.8-.7 .8 .7-.7-.6 .7 .7-.7-.7 .7 .7-.6-.6 .6 .6-.6-.5 .6 .5-.6-.5 .6 .6-.6-.5 .6 .5-.5-.4 .5 .4-.5-.4 .5 .4-.5 .1 .1-.4 .4 .4-.4-.4 .4 .4-.4-.4 .4 .4-.3-.3 .3 .3-.3-.3 .3 .4-.2-.3 .2 .3-.2-.2 .2 .2-.1-.2 .1 .2-.1-.1 .1 .1-.1M60 207v3.7M60 214.7v9.8M65.5 218.6h1M65.7 214.5l2.8-3-2.8 3.1 2.9-3-2.9 3 2.9-3-2.8 3 2.8-3-2.7 3 2.7-2.9-2.7 2.9 2.8-2.9-2.7 2.9 2.7-2.8-2.7 2.8 2.7-2.8-2.6 2.8 2.6-2.8-2.6 2.8 2.7-2.8-2.7 2.8 2.7-2.7-2.6 2.7 2.6-2.7-2.5 2.7 2.5-2.6-2.5 2.6 2.5-2.6-2.4 2.6 2.4-2.6-2.3 2.6 2.3-2.5-2.3 2.5 2.3-2.5-2.2 2.5 2.3-2.4-2.3 2.4 2.3-2.4-2.3 2.4 2.3-2.3-2.2 2.3 2.2-2.3-2.1 2.3 2.2-2.3-2.2 2.3 2.2-2.3-2.1 2.3 2.1-2.3-2 2.3 2-2.2-2 2.2 2.1-2.2-2 2.2 2-2.1-1.9 2.1 1.9-2.1-1.9 2.1 1.9-2-1.9 2 2-2-1.9 2 1.9-2-1.9 2 1.9-1.9-1.8 1.9 1.8-1.8-1.7 1.8 1.7-1.8-1.7 1.8 1.8-1.8-1.7 1.8 1.7-1.7-1.6 1.7 1.6-1.7-1.6 1.7 1.6-1.7-1.6 1.7 1.7-1.7-1.6 1.7 1.6-1.6-1.6 1.6 1.6-1.6-1.5 1.6 1.5-1.5-1.4 1.5 1.4-1.5-1.4 1.5 1.4-1.5-1.3 1.5 1.3-1.4-1.2 1.4 1.2-1.4-1.2 1.4 1.3-1.3-1.2 1.3 1.2-1.3-1.2 1.3 1.2-1.2-1.2 1.2 1.2-1.2-1.1 1.2 1.2-1.2-1.1 1.2 1.1-1.2-1.1 1.2 1.1-1.2-1 1.2 1-1.1-.9 1.1 1-1.1-1 1.1 1-1-.9 1 .9-1-.9 1 .9-.9-.9 .9 1-.9-.9 .9 .9-.9-.8 .9 .8-.8-.8 .8 .8-.8 .1 .1-.8 .7 .8-.7-.7 .7 .7-.7-.7 .7 .7-.6-.6 .6 .6-.6-.5 .6 .5-.6-.5 .6 .5-.6-.5 .6 .5-.5-.4 .5 .4-.5-.4 .5 .5-.5-.4 .5 .4-.4-.3 .4 .3-.4-.3 .4 .3-.3-.2 .3 .3-.3-.2 .3 .2-.2-.2 .2 .2-.2-.2 .2 .2-.1-.1 .1 .2-.1-.2 .1 .2-.1-.1 .1h.2M65.9 210.6h4.4M67 217.1h-1.5v3.2M67.9 210.4l2.4 4.2h-4.6zM67.9 210.5l-.2 .3 .3-.2-.4 .5 .5-.4-.6 .6 .6-.6-.8 1 .9-1-1 1.1 1-1-1.1 1.3 1.1-1.2-1.2 1.3 1.3-1.3-1.4 1.4 1.4-1.3-1.5 1.4 1.5-1.4-1.6 1.7 1.6-1.6-1.7 1.7 1.7-1.7-1.8 2 1.8-1.9-2 2.2 2-2.2-2 2.3 2.1-2.3-2.2 2.5 2.2-2.4-2.3 2.4 2.3-2.4-2.4 2.8 2.5-2.7-2.6 2.8 2.6-2.7-2.7 3M67.9 207v3.7M67.9 214.7v9.8M73.8 210.6h4.4"/>
<path d="M74.6 217.7l-.3-.7a.84 .84 0 0 0-1.3 .7l-.1 .4a1.85 1.85 0 0 0 .7 1.9 .93 .93 0 0 0 1-1.1h-.6M75.9 210.5l-.2 .3 .3-.2-.3 .3 .3-.3-.4 .5 .4-.4-.5 .6 .5-.6-.6 .8 .7-.8-.9 1.1 .9-1-1.1 1.3 1.2-1.2-1.3 1.4 1.3-1.3-1.5 1.7 1.6-1.6-1.8 1.8 1.8-1.7-1.9 1.9 1.9-1.9-1.9 2.1 2-2.1-2 2.2 2-2.2-2.1 2.2 2.1-2.2-2.2 2.5 2.2-2.4-2.3 2.5 2.4-2.5-2.5 2.7 2.5-2.6-2.7 2.8 2.7-2.7-2.7 2.9 2.8-2.9-2.9 3.1 2.9-3-2.9 3 2.9-3-2.8 3 2.8-2.9-2.8 2.9 2.8-2.9-2.8 2.9 2.8-2.9-2.7 2.9 2.7-2.8-2.6 2.8 2.6-2.8-2.6 2.8 2.7-2.8-2.6 2.8 2.6-2.8-2.5 2.8 2.5-2.7-2.5 2.7 2.5-2.7-2.4 2.7 2.5-2.6-2.4 2.6 2.4-2.6-2.4 2.6 2.4-2.6-2.4 2.6 2.4-2.5-2.3 2.5 2.4-2.5-2.4 2.5 2.4-2.4-2.3 2.4 2.3-2.4-2.2 2.4 2.2-2.3-2.2 2.3 2.3-2.3-2.2 2.3 2.2-2.3-2.1 2.3 2.1-2.3-2.1 2.3 2.1-2.3-2.1 2.3 2.2-2.2-2.1 2.2 2.1-2.2-2.1 2.2 2.1-2.1-2 2.1 2-2.1-1.9 2.1 1.9-2-1.9 2 1.9-2-1.8 2 1.8-2-1.7 2 1.7-1.9-1.7 1.9 1.8-1.8-1.7 1.8 1.7-1.8-1.7 1.8 1.7-1.8-1.7 1.8 1.7-1.7-1.6 1.7 1.7-1.7-1.6 1.7 1.6-1.7-1.6 1.7 1.6-1.7-1.5 1.7 1.5-1.6-1.4 1.6 1.5-1.6-1.5 1.6 1.5-1.5-1.4 1.5 1.4-1.5-1.4 1.5 1.4-1.5-1.4 1.5 1.5-1.4-1.4 1.4 1.4-1.4-1.3 1.4 1.3-1.3-1.3 1.3 1.3-1.3-1.2 1.3 1.2-1.2-1.1 1.2 1.2-1.2-1.2 1.2 1.2-1.2-1.1 1.2 1.1-1.2-1 1.2 1-1.1-1 1.1 1.1-1.1-1.1 1.1 1.1-1.1-1 1.1 1-1-1 1 1-1-.9 1 .9-.9-.8 .9 .8-.9-.8 .9 .8-.8-.7 .8 .7-.8-.6 .8 .7-.8-.7 .8 .7-.7-.7 .7 .7-.7-.6 .7 .6-.6-.6 .6 .7-.6-.6 .6 .6-.6-.5 .6 .5-.6-.5 .6 .5-.5-.4 .5 .5-.5-.4 .5 .4-.5-.4 .5 .4-.4-.3 .4 .3-.4 .1 .1-.4 .3 .4-.3-.4 .3 .4-.3-.3 .3 .3-.2-.2 .2 .2-.2-.2 .2 .3-.1-.2 .1 .2-.1-.1 .1 .1-.1-.1 .1h.1M76 210.4l2.2 4.2h-4.5zM76 214.7v9.8M25.2 220.1l.8-3.2 .9 3.2M26.6 224.7h1.6l-1.1 3.2M35.3 226.1l.4-.1a1.02 1.02 0 0 1 .7 .9 1.02 1.02 0 0 1-.7 1l-.4-.1a1.22 1.22 0 0 1 0-1.7zM36.3 225.2a.71 .71 0 0 0-1-.3l-.2 .5-.1 1.5M44.3 226.9h-1.7l1.1-2.1v3.2M51.4 225.5l.6-.6v3.1M59.1 224.9h1.3l-.7 1.2h.3a1.14 1.14 0 0 1 .4 1.2 1.14 1.14 0 0 1-.9 .8l-.4-.2-.2-.4M67.1 225a.92 .92 0 0 0 0 1.1 .92 .92 0 0 0 1 .3 .94 .94 0 0 1 .3 1.1 .94 .94 0 0 1-1 .6 1.04 1.04 0 0 1-.5-1.2 1.04 1.04 0 0 1 1.1-.8 .72 .72 0 0 0-.1-1.2z"/>
<path d="M75.9 225.7l-.1 .5a.69 .69 0 0 1-.6 .5 .69 .69 0 0 1-.7-.5 1.01 1.01 0 0 1 .5-1.5l.5 .1a2.89 2.89 0 0 1 0 2.9l-.6 .1-.3-.1-.1-.3"/>
<circle cx="51.5" cy="115.4" r="1.33"/>
</g>
<text font-size="8.5" x="55.7" y="13.6">EVERLIGHT ELECTRONICS CO.,LTD.</text>
<text font-size="6.3" x="53.3" y="45.8">ELD-426SURWA/S530-A2</text>
<g font-size="5.7">
<text x="14.1" y="32.1">0.4&quot; Dual Digit Displays</text>
<text x="14.1" y="45.7">MODEL NO :</text>
</g>
<text font-size="4.9" x="13.9" y="243.9">█ NOTES:</text>
<g font-size="4.2">
<text x="93.5" y="20.1">Device Number :</text>
<text x="132.3" y="20.1">DDD-426-030</text>
<text x="167.2" y="20.1">REV:</text>
<text x="187.3" y="20.1">1.0</text>
<text x="130" y="45.1">ECN :</text>
<text x="167.2" y="45.1">Page:</text>
<text x="188" y="45.1">2/5</text>
<text x="22.6" y="66">Package Dimension:</text>
<text x="13.9" y="249.5">1.All dimensions are millimeters , tolerance is 0.25mm unless otherwise noted.</text>
<text x="13.9" y="254.8">2.Above specification may be changed without notice.</text>
<text x="17" y="260.2">Supplier will reserve authority on material change for above specification.</text>
</g>
<text font-size="3.6" x="18.1" y="66">█</text>
</svg>
